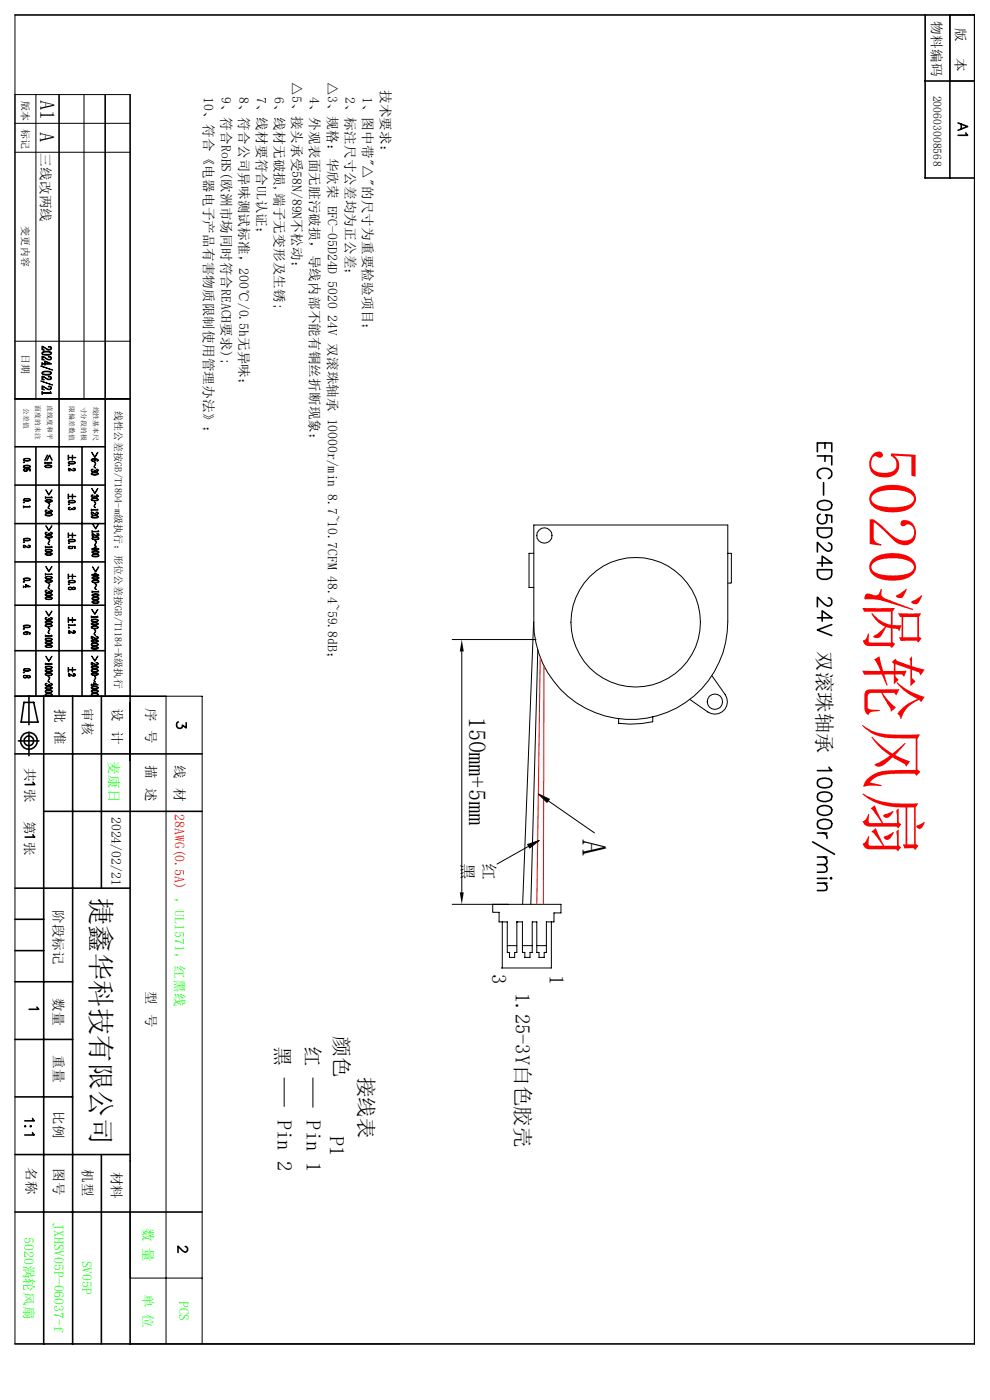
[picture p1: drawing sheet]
<svg xmlns="http://www.w3.org/2000/svg" width="210mm" height="297mm" viewBox="0 0 210 297" stroke-linecap="round" stroke-linejoin="round" font-family="sans-serif">
<g fill="none" stroke="#000" stroke-width=".34">
<path d="M3.2 3.2h203.6v281.9h-203.6M196.3 3.2v34.6h10.5M196.3 17.2h10.5M201.5 3.2v34.6M12.5 20.1v127.6M22.3 20.1v127.6M27.6 20.1v265.1M203.2 26.1l2.1 .7-2.1 .8M203.9 26.4v.9M204.9 28.2l.4 .5h-2.1M3.2 94.8h19.1M7.6 94.8v52.9"/>
<path d="M17.4 94.8v52.9M27.6 84.6h-24.4M173.4 95.8v-1.8h3v1.8M173.4 96.7h3v1.9M175 94v1.1M175 96.7v1.2M3.2 102.9h19.1M3.2 119.2h19.1M3.2 111.1h19.1M173.4 112h3v1a1.62 1.62 0 0 1-1.5 1.1 1.62 1.62 0 0 1-1.5-1.1zM173.4 119.4h3l-2-1.4v2.1M173.5 106.6a2.29 2.29 0 0 1 2.8 0 1 1 0 0 1-.4 1.5 2.68 2.68 0 0 1-2.4-.3l-.1-.4z"/>
<path d="M174 109.1a1.07 1.07 0 0 0-.6 1.3 1.07 1.07 0 0 0 1.3 .7 1.07 1.07 0 0 0 .7-1.3l-.3-.6 1.3 .2v1.4M174.1 101.5a1.11 1.11 0 0 1-.7-1.2 1.11 1.11 0 0 1 1.1-.9 1.35 1.35 0 0 1 1.5 .2 1.35 1.35 0 0 1 .3 1.5l-.6 .4M174.7 102.4v2.6M175.7 115.2l.6 .3 .1 .9a.74 .74 0 0 1-1.1 .4l-1.9-1.7v2M3.2 128.4h19.1M3.2 138h19.1M173.4 120.9h3v1a1.64 1.64 0 0 1-2.6 .7l-.3-.3-.1-.4zM173.4 131.1h3l-2-1.5v2.2M175.7 126.8a.71 .71 0 0 1 .7 .6v.6a.74 .74 0 0 1-1.1 .4l-1.9-1.7v2M176.4 132.5l-3 1.1 3 1.2M3.2 159.9h39.7M3.9 157.2h4.4"/>
<path d="M5.1 149h2.1l.8 4.2h-3.5zM6.1 147.7v6.1M6.1 155.4v4.9M9.3 147.7v137.4M15.4 147.7v137.4M21.5 147.7v40.7M27.6 147.7h-24.4M37.8 153.2a.69 .69 0 0 0-.2 1.1 .69 .69 0 0 0 1.1-.2v-.3l.8 .6v-1.1M7 165.9l.4 .6h-2.1M7 177.1l.4 .5h-2.1M9.3 172.1h33.6M172.4 178.6l4.6 2.6"/>
<path d="M173.4 176.7h2M173.5 165.5a2.47 2.47 0 0 1 2.8 0 1.03 1.03 0 0 1-.4 1.5 2.68 2.68 0 0 1-2.4-.3l-.1-.4zM173.5 168.4a2.47 2.47 0 0 1 2.8 0 1 1 0 0 1-.4 1.5 2.49 2.49 0 0 1-2.4-.3l-.1-.4zM173.5 171.4a2.29 2.29 0 0 1 2.8 0 1 1 0 0 1-.4 1.4 2.36 2.36 0 0 1-2.4-.3l-.1-.4zM173.5 174.2a2.47 2.47 0 0 1 2.8 0 1.03 1.03 0 0 1-.4 1.5 2.68 2.68 0 0 1-2.4-.3l-.1-.4zM174.5 176.7a.93 .93 0 0 1 .9 1.2M175.9 162.8l.5 .7h-3M3.2 188.4h24.4M3.2 195h6.1M173.4 181.8h2M173.4 186.4h2M173.4 187.4h2"/>
<path d="M174.8 181.8l.6 .7-.1 .8-.5 .1h-1.4M174.8 183.4l.6 .8-.1 .7-.5 .1h-1.4M174.8 187.4l.6 .7-.1 .7-1.9 .1M176.1 186.4l.2-.2 .1 .2-.1 .1zM3.2 208.3h12.2M3.2 201.7h6.1M7.8 213.7l.4 .4h-2M3.2 220.5h12.2M3.2 232.7h12.2M5.2 238.9h.2l-.1 .2zM6.4 238.9h.2l-.1 .2zM6.9 237.3l.4 .5h-2.1"/>
<path d="M3.2 244.9h24.4M3.2 257.1h39.7M6.9 240.3l.4 .5h-2.1M21.5 244.9v40.2M39.3 264.5h.3l.2 .3v.4l-.2 .3a.56 .56 0 0 1-.9-.2l-.9-.9v1.3"/>
<circle cx="6.1" cy="157.2" r="1.78"/>
<circle cx="6.1" cy="157.2" r="1.02"/>
</g>
<g fill="none" stroke="#000" stroke-width=".21">
<path d="M3.2 3.2v281.9M201.5 3.2h5.3v14h-5.3zM3.2 20.1h24.4M3.2 32.3h24.4M3.2 26.2h24.4M7.6 20.1v64.5M17.8 20.1v64.5M3.2 72.4h24.4M113.2 111.4h41.2v20.5a20.6 20.6 0 0 1-20.5 20.7 20.6 20.6 0 0 1-20.7-20.6zM113.2 117.4h-1v7.2h1M154.4 117.4h.8v6.3h-.8M98 138.2v51.1"/>
<path d="M113.2 132l-2.3 59.9M113.7 135.7h-17.8M114.1 137.8l-1.5 54.1M27.6 147.7h15.3v137.4M35.2 147.7v137.4M138.5 152.1v1l-2.4 .4-2.5 .1-2.4-.1v-1.1M151 143.4l2.8 4a2.64 2.64 0 0 1-.3 3.3 2.64 2.64 0 0 1-3.3 .3l-3.8-2.6M112.1 179.5l-6.6 3.8M116.3 169.9l9.8 6.8M104.5 191.9v1.6h1.4v2.1h1.7v6.5h.5v1h1.1v-1h.4v-6.5h1.2v6.5h.5v1h1.1v-1h.5v-6.5h1v6.5h.4v1h1.1v-1h.5v-6.5h1.6v-1.9h1.5v-1.8h-23.1M106.6 195.6v9.8M117 195.6v9.8h-10.7"/>
<path d="M107.6 200.6h2M110.8 200.6h2.1M113.9 200.6h2M60.3 228.7v6M66.4 228.7v6.2M27.6 257.1v14h15.3M27.7 285.1h57.1"/>
<circle cx="115.5" cy="113.6" r="1.61"/>
<circle cx="134.8" cy="132" r="13.7"/>
<circle cx="151.7" cy="148.9" r="1.63"/>
</g>
<g fill="#000" stroke="#000" stroke-width=".21">
<path d="M8.9 73.4h.2a1.71 1.71 0 0 0 1.7 .6 .35 .35 0 0 0-.1-.3 .35 .35 0 0 0-.5 0 .39 .39 0 0 1 .6-.1 .39 .39 0 0 1 .1 .5 .39 .39 0 0 1-.5 .2l-1.3-.7v.5l.3 .2-.5-.1zM9 74.9a.88 .88 0 0 0 1.1 .3l.7-.2a1.6 1.6 0 0 0-1.8-.1zM9 74.7a1.96 1.96 0 0 1 1.9 .1 .9 .9 0 0 1-1.2 .6l-.7-.2-.1-.2zM8.9 75.6l1.3 .6a.37 .37 0 0 0 .4 0 .37 .37 0 0 0 .2-.4l-.6-.1a.42 .42 0 0 1 .6 0 .42 .42 0 0 1 0 .6 .42 .42 0 0 1-.6 0l-1.1-.7v.6l.3 .2-.5-.1zM8.9 76.9l.1 .2h.5l.1-.5 1.3 .7h-1.3v.2l-.1-.2h-.4l-.2 .2zM9.6 76.7v.4h1zM8.7 77.6l2.5 .9zM9 79.1a1.52 1.52 0 0 0 1.8 .1 1.72 1.72 0 0 0-1.8-.1zM9 78.9a2.1 2.1 0 0 1 1.9 .1 .88 .88 0 0 1-1.2 .6l-.8-.4zM8.9 79.8l1.3 .6a.35 .35 0 0 0 .4 .1 .35 .35 0 0 0 .2-.5h-.6a.39 .39 0 0 1 .6-.1 .39 .39 0 0 1 .1 .5 .39 .39 0 0 1-.5 .2l-1.3-.7v.5l.3 .2h-.5zM8.7 80.8l2.5 .9zM8.9 81.9h.2a1.71 1.71 0 0 0 1.7 .6 .35 .35 0 0 0-.1-.4 .35 .35 0 0 0-.5 0 .39 .39 0 0 1 .6-.1 .39 .39 0 0 1 .1 .5 .39 .39 0 0 1-.5 .2l-.3-.1-1-.6v.5l.3 .2-.5-.1zM8.9 83.1l.2 .2h1.5l.2-.2 .1 .3h-1.8l-.2 .3z"/>
<path d="M5.1 97.4l-.1 .2 .3 .1a.89 .89 0 0 0 1.1-.2l-.6-.2zM5 97.5l.2-.2a.86 .86 0 0 1 1.2 .3 1.14 1.14 0 0 1-1.4-.1zM5 98l.2 .1-.2 .1zM5 98.9v.1a.97 .97 0 0 0 1.2 .1l.2-.2-.3-.1zM5 98.8h.2a.84 .84 0 0 1 1.2 .3l-.3 .1a.86 .86 0 0 1-1.1-.3zM5 99.6l.4-.2-.4 .2a.39 .39 0 0 0 .4 .3 .39 .39 0 0 0 .4-.3l-.2-.1h.8v.4h-.1v-.4h-.5a.22 .22 0 0 1 .1 .3 .22 .22 0 0 1-.2 .1 .43 .43 0 0 1-.5 .1 .43 .43 0 0 1-.2-.4z"/>
<path d="M10 96.5l-.5 1.2zM10.5 96.5l.6 1.1-.6-1-.6 1.1zM9.5 98l.2 .2h1.1l.1-.2 .1 .3h-1.4l-.1 .1zM9.7 98.8l-.1 .2 .5 .1 .8-.2a1.32 1.32 0 0 0-1.2-.1zM9.6 98.8l.2-.1a.86 .86 0 0 1 1.2 .3 1.13 1.13 0 0 1-1.5-.1z"/>
<path d="M14.4 96.6h.2v1h-.2zM14.7 97h.6l.1-.4v.4l.7 .1h-.7l-.1 .5v-.5zM14.6 98v.1a.66 .66 0 0 0 .8 .2l.5-.1a.66 .66 0 0 0-.8-.2zM14.5 98.1l.3-.2a.89 .89 0 0 1 1.2 .3 1.03 1.03 0 0 1-1.5-.1zM14.5 98.7l.2-.1v.2zM14.5 99.4h.1a.99 .99 0 0 0 1.3 .2l-.1-.2-.3 .1a.3 .3 0 0 1 .4 0 .3 .3 0 0 1 0 .4 .3 .3 0 0 1-.4 0l-.8-.5-.1 .4 .3 .1h-.4z"/>
<path d="M19.4 96l.7 .9 .7-.9-.6 1.1zM19.4 97.6l.2 .2a.38 .38 0 0 0 .4 .1 .38 .38 0 0 0 .2-.4l-.4-.1zM19.4 97.4l.2-.1a.94 .94 0 0 1 1.2 .4l-.2 .1 .2-.2-.7-.2a.26 .26 0 0 1 .2 .4 .26 .26 0 0 1-.4 .1l-.5-.2zM20 98.1l.3 .2a.62 .62 0 0 0 0 1l-.4-.2 .3-.6zM19.5 99.5l.3 .1-.4 .1a.38 .38 0 0 0 .4 .2 .38 .38 0 0 0 .4-.2l.1 .2h.4v-.3h-.3a.25 .25 0 0 1 .4 .2 .25 .25 0 0 1-.4 .2l-.2-.2a.38 .38 0 0 1-.6 .3 .38 .38 0 0 1-.1-.6zM19.4 100.5a1.1 1.1 0 0 0 1.4 0l-.6-.2zM19.4 100.3h.2a.84 .84 0 0 1 1.2 .3l-.3 .2a.86 .86 0 0 1-1.2-.3z"/>
<path d="M5 106a.97 .97 0 0 0 1.2 .2l.2-.2-.3-.1zM5 105.9l.2-.1a.84 .84 0 0 1 1.2 .3l-.3 .2a.86 .86 0 0 1-1.1-.3zM5 106.5l.2 .1-.2 .1zM5 107.3l.1 .2h1.1l.1-.2 .1 .3h-1.4v.1z"/>
<path d="M5.1 114.3l-.1 .2a.97 .97 0 0 0 1.2 .1l.2-.2-.3-.1zM5 114.4l.2-.2a.86 .86 0 0 1 1.2 .3 1.14 1.14 0 0 1-1.4 0zM5 115a.12 .12 0 0 1 .2 0 .12 .12 0 0 1-.2 0zM5 115.7h.1a1.05 1.05 0 0 0 1.3 .2l-.2-.2-.2 .1a.28 .28 0 0 1 .3-.1 .28 .28 0 0 1 .1 .4 .28 .28 0 0 1-.3 .1l-1-.5v.4l.2 .1h-.3z"/>
<path d="M9.7 111.5l.7 1 .6-1-.6 1.1zM9.7 112.9h.3l-.3 .1a.34 .34 0 0 0 .3 .4 .34 .34 0 0 0 .4-.3l.3 .2a.2 .2 0 0 0 .3 0 .2 .2 0 0 0 0-.3 .2 .2 0 0 0-.3 0 .25 .25 0 0 1 .4 .1 .25 .25 0 0 1-.3 .3l-.4-.2a.39 .39 0 0 1-.5 .3 .39 .39 0 0 1-.2-.6zM9.7 113.8v.1a1.1 1.1 0 0 0 1.3-.1l-.5-.1zM9.6 113.8a1.03 1.03 0 0 1 1.5 .2l-.3 .1a.96 .96 0 0 1-1.2-.3zM10.2 114.3l.4 .3-.2 .5a.27 .27 0 0 0-.1 .3 .27 .27 0 0 0 .2 .2l-.3-.2 .1-.4a.36 .36 0 0 0 .2-.4 .36 .36 0 0 0-.3-.3zM9.6 115.9l.1 .1h1.2l.1-.1 .1 .2h-1.4l-.1 .2zM9.7 116.8a.66 .66 0 0 0 .8 .2l.5-.2a.66 .66 0 0 0-.8-.2zM9.7 116.6h.1a.91 .91 0 0 1 1.3 .3l-.3 .2a.96 .96 0 0 1-1.2-.3zM9.7 117.5a1.1 1.1 0 0 0 1.3 0l-.5-.2zM9.7 117.3h.1a.91 .91 0 0 1 1.3 .3l-.3 .2a.96 .96 0 0 1-1.2-.3z"/>
<path d="M9.7 103.9l.7 1 .6-1-.6 1.1zM9.6 105.4l.1 .1h1.2l.1-.1 .1 .2h-1.4l-.1 .1zM9.7 106.2v.1a1.19 1.19 0 0 0 1.3 0l-.5-.2zM9.6 106.2l.3-.2a.96 .96 0 0 1 1.2 .3l-.3 .2a.96 .96 0 0 1-1.2-.3zM10.2 106.8l.4 .3a.63 .63 0 0 0-.1 .9l-.3-.3 .1-.3a.34 .34 0 0 0 .2-.4 .34 .34 0 0 0-.3-.2zM9.7 108.2h.3l-.3 .1a.36 .36 0 0 0 .3 .4 .36 .36 0 0 0 .4-.3l.1 .2 .5-.1v-.2h-.3a.25 .25 0 0 1 .4 .1 .25 .25 0 0 1-.3 .3l-.4-.2a.39 .39 0 0 1-.5 .3 .39 .39 0 0 1-.2-.6zM9.7 109.1a1.03 1.03 0 0 0 1.3 0l-.5-.1zM9.7 109h.1a.91 .91 0 0 1 1.3 .3l-.3 .1a.96 .96 0 0 1-1.2-.3z"/>
<path d="M14.4 104.8h.2v1h-.2zM14.7 105.3h.6l.1-.5v.5l.7 .1h-.7l-.1 .4v-.4zM14.6 106.4a.66 .66 0 0 0 .8 .2l.5-.1a.66 .66 0 0 0-.8-.2zM14.6 106.3l.1-.1a.86 .86 0 0 1 1.3 .3l-.3 .2a.96 .96 0 0 1-1.2-.3zM14.5 107a.12 .12 0 0 1 .2 0 .12 .12 0 0 1-.2 0zM14.5 107.8l.4-.1h-.3a.34 .34 0 0 0 .3 .5 .34 .34 0 0 0 .4-.3l.3 .1a.2 .2 0 0 0 .3 0 .2 .2 0 0 0 0-.3 .2 .2 0 0 0-.3 0 .28 .28 0 0 1 .4 .2 .28 .28 0 0 1-.4 .2l-.3-.2-.5 .3z"/>
<path d="M14.4 113.1h.2v1h-.2zM14.7 113.5h.6l.1-.4v.4l.7 .1h-.7l-.1 .5v-.5zM14.6 114.6a.66 .66 0 0 0 .8 .3l.5-.2a.66 .66 0 0 0-.8-.2zM14.6 114.5l.2-.1a.85 .85 0 0 1 1.2 .4l-.3 .1a.96 .96 0 0 1-1.2-.3zM14.5 115.2a.12 .12 0 0 1 .2 0 .12 .12 0 0 1-.2 0zM14.5 116.1l.4-.2-.3 .3 .5 .1 .3-.1-.2-.3h.8v.5h-.2v-.4h-.5l.2 .2a.55 .55 0 0 1-1-.1z"/>
<path d="M19.4 103.6l.7 1 .7-1-.6 1.1zM19.4 105.1l.4-.1-.3 .1a.32 .32 0 0 0 .3 .4 .32 .32 0 0 0 .3-.3 .3 .3 0 0 0 .4 .2 .3 .3 0 0 0 .2-.3h-.3a.25 .25 0 0 1 .4 0 .25 .25 0 0 1 0 .4 .25 .25 0 0 1-.4 0l-.2-.2-.3 .2a.36 .36 0 0 1-.4 0 .36 .36 0 0 1-.1-.4zM19.5 105.9l-.1 .1 .2 .1 1.2-.1a1.04 1.04 0 0 0-1.3-.1zM19.4 105.8l.2-.1a.86 .86 0 0 1 1.2 .3l-.3 .2a.86 .86 0 0 1-1.2-.3zM20 106.5h.1a.36 .36 0 0 1 .2 .3 .36 .36 0 0 1-.2 .4 .3 .3 0 0 0-.1 .3 .3 .3 0 0 0 .3 .2l-.4-.3 .3-.6zM19.3 108l.1 .1h1.3v-.1l.1 .2h-1.3l-.2 .2zM19.3 108.6h.2a1.05 1.05 0 0 0 1.3 .3l-.2-.2-.2 .1a.28 .28 0 0 1 .3-.1 .28 .28 0 0 1 .1 .4 .28 .28 0 0 1-.4 .1l-.9-.5v.4l.2 .1-.4-.1zM19.4 109.6l.5 .2 .9-.1a1.14 1.14 0 0 0-1.4-.1zM19.3 109.6l.3-.2a.86 .86 0 0 1 1.2 .3l-.5 .2a.64 .64 0 0 1-1-.3z"/>
<path d="M19.6 111.1l.7 1 .7-1-.7 1.1zM19.5 112.6l.2 .1h1.1l.1-.1 .1 .2h-1.4l-.1 .2zM19.5 113.2h.1a1.24 1.24 0 0 0 1.4 .3l-.1-.2h-.4a.27 .27 0 0 1 .5 .1 .27 .27 0 0 1-.3 .3l-1.1-.5v.4l.3 .1h-.4zM19.6 114.2l.3 .2a.84 .84 0 0 0 1-.2l-.2-.2zM19.6 114h.1a.86 .86 0 0 1 1.3 .3l-.3 .2a.86 .86 0 0 1-1.2-.3zM20.1 114.7l.4 .2-.2 .5a.27 .27 0 0 0-.1 .3 .27 .27 0 0 0 .2 .2l-.3-.2 .3-.6a.3 .3 0 0 0 0-.3 .3 .3 0 0 0-.3-.1zM19.5 116.3l.5 .2v-.4l1 .4h-1v.2v-.2h-.4l-.1 .2zM20 116.1v.4h.8zM19.6 117.1l.3 .2a.84 .84 0 0 0 1-.2l-.5-.2zM19.6 117l.2-.1a.86 .86 0 0 1 1.2 .3 1.14 1.14 0 0 1-1.5-.1zM19.6 117.8l.3 .2a.84 .84 0 0 0 1-.2l-.2-.1zM19.6 117.7l.1-.1a.86 .86 0 0 1 1.3 .3l-.3 .2a.86 .86 0 0 1-1.2-.3z"/>
<path d="M5 122.9l.3 .2a.84 .84 0 0 0 1-.2l-.2-.2zM5 122.7h.1a.86 .86 0 0 1 1.3 .3 1.06 1.06 0 0 1-1.4-.1zM5 123.4l.2 .1h-.2zM5 124.3l.4 .1 .1-.4 .9 .5h-.9v.2l-.1-.2h-.3l-.1 .2zM5.5 124.1v.3h.7z"/>
<path d="M5.1 132.8l-.1 .1 .3 .2a.84 .84 0 0 0 1-.3l-.2-.1zM5 132.7l.2-.1a.86 .86 0 0 1 1.2 .3 1.02 1.02 0 0 1-1.4-.1zM5 133.3l.2 .1-.2 .1zM5.1 134.2v.3l.7-.1-.2-.2zM5 134.2l.1-.1a.9 .9 0 0 1 1.3 .4l-.3 .1 .3-.3-.7-.1h.1a.33 .33 0 0 1-.1 .4 .33 .33 0 0 1-.4 0l-.3-.1z"/>
<path d="M9.7 120.2l.7 1 .6-1-.6 1.1zM9.6 121.6l.2 .2h1l.2-.2 .1 .3h-1.4l-.1 .1zM9.7 122.4v.1a1.19 1.19 0 0 0 1.3 0l-.5-.2zM9.6 122.5l.3-.2a.96 .96 0 0 1 1.2 .3 1.03 1.03 0 0 1-1.5-.1zM9.7 123.1v.1a.66 .66 0 0 0 .8 .2l.5-.1a1.32 1.32 0 0 0-1.3-.2zM9.6 123.2l.3-.2a.96 .96 0 0 1 1.2 .3 1.03 1.03 0 0 1-1.5-.1zM10.2 123.7l.4 .3-.2 .5a.3 .3 0 0 0-.1 .3 .3 .3 0 0 0 .2 .2l-.3-.2 .1-.4a.34 .34 0 0 0 .2-.4 .34 .34 0 0 0-.3-.3zM9.7 125.2h.3l-.3 .1a.34 .34 0 0 0 .3 .4 .34 .34 0 0 0 .4-.3l.3 .2a.2 .2 0 0 0 .3 0 .2 .2 0 0 0-.1-.3 .2 .2 0 0 0-.2 0v-.1a.28 .28 0 0 1 .4 .3 .28 .28 0 0 1-.4 .2l-.3-.2a.39 .39 0 0 1-.5 .3 .39 .39 0 0 1-.2-.6zM9.7 126.2a1.19 1.19 0 0 0 1.3 0l-.5-.2zM9.6 126.1l.3-.2a.96 .96 0 0 1 1.2 .3 1.03 1.03 0 0 1-1.5-.1zM9.7 126.9a.66 .66 0 0 0 .8 .2l.5-.1a.66 .66 0 0 0-.8-.3zM9.6 126.8l.3-.1a.96 .96 0 0 1 1.2 .3 1.03 1.03 0 0 1-1.5-.2z"/>
<path d="M9.7 129.7l.7 .9 .6-.9-.6 1zM9.7 131.1l.3-.1-.3 .1a.4 .4 0 0 0 .3 .3 .4 .4 0 0 0 .4-.2l.3 .2a.21 .21 0 0 0 .3 0 .21 .21 0 0 0 0-.3 .21 .21 0 0 0-.3 0 .25 .25 0 0 1 .3 0 .25 .25 0 0 1 .1 .3 .25 .25 0 0 1-.3 .1l-.4-.2-.4 .2a.3 .3 0 0 1-.4-.1 .3 .3 0 0 1 .1-.3zM9.7 132a.66 .66 0 0 0 .8 .2l.5-.2a.66 .66 0 0 0-.8-.2zM9.7 131.8h.1a.91 .91 0 0 1 1.3 .3l-.3 .1a.96 .96 0 0 1-1.2-.2zM9.7 132.7a1.1 1.1 0 0 0 1.3 0l-.5-.2zM9.7 132.5h.1a.91 .91 0 0 1 1.3 .3l-.3 .2a.96 .96 0 0 1-1.2-.3zM10.2 133.2l.4 .2-.2 .5a.27 .27 0 0 0-.1 .3 .27 .27 0 0 0 .2 .2l-.3-.2 .1-.3a.36 .36 0 0 0 .2-.4 .36 .36 0 0 0-.3-.3zM9.6 134.7l.1 .2h1.2l.1-.2 .1 .3h-1.4l-.1 .1zM9.7 135.6a.66 .66 0 0 0 .8 .2l.5-.1a.66 .66 0 0 0-.8-.2zM9.6 135.6a1.03 1.03 0 0 1 1.5 .1l-.3 .2a.96 .96 0 0 1-1.2-.3zM9.7 136.3v.1a1.1 1.1 0 0 0 1.3-.1l-.5-.1zM9.7 136.2l.1-.1a.91 .91 0 0 1 1.3 .3l-.3 .2a.96 .96 0 0 1-1.2-.3zM9.7 137v.1a1.19 1.19 0 0 0 1.3 0l-.5-.2zM9.6 137l.3-.1a.96 .96 0 0 1 1.2 .3l-.3 .1a.96 .96 0 0 1-1.2-.3z"/>
<path d="M9.7 139.2l.7 1 .6-1-.6 1.1zM9.6 140.7l.1 .1h1.2l.1-.1 .1 .2h-1.4l-.1 .2zM9.7 141.5v.1a1.19 1.19 0 0 0 1.3 0l-.5-.2zM9.6 141.5l.3-.1a.96 .96 0 0 1 1.2 .2l-.3 .2a.96 .96 0 0 1-1.2-.3zM9.7 142.2v.1a.66 .66 0 0 0 .8 .2l.5-.2a1.32 1.32 0 0 0-1.3-.1zM9.6 142.2l.3-.1a.96 .96 0 0 1 1.2 .3 1.03 1.03 0 0 1-1.5-.2zM9.7 142.9v.1a.66 .66 0 0 0 .8 .2l.5-.1a.66 .66 0 0 0-.8-.2zM9.6 143l.3-.2a.96 .96 0 0 1 1.2 .3 1.03 1.03 0 0 1-1.5-.1zM10.2 143.5l.4 .3-.2 .5a.27 .27 0 0 0-.1 .3 .27 .27 0 0 0 .2 .1l-.3-.2 .2-.5a.27 .27 0 0 0 .1-.3 .27 .27 0 0 0-.3-.2zM9.7 145h.3l-.3 .1a.34 .34 0 0 0 .3 .4 .34 .34 0 0 0 .4-.3l.3 .2a.2 .2 0 0 0 .3-.1 .2 .2 0 0 0-.1-.3 .2 .2 0 0 0-.2 .1 .24 .24 0 0 1 .4 0 .25 .25 0 0 1-.3 .4l-.4-.2-.4 .2a.31 .31 0 0 1-.3-.1 .31 .31 0 0 1 0-.4zM9.7 145.8v.1a.66 .66 0 0 0 .8 .2l.5-.1a1.32 1.32 0 0 0-1.3-.2zM9.6 145.9l.3-.2a.96 .96 0 0 1 1.2 .3 1.03 1.03 0 0 1-1.5-.1zM9.7 146.6a.66 .66 0 0 0 .8 .3l.5-.2a.66 .66 0 0 0-.8-.2zM9.6 146.6a1.08 1.08 0 0 1 1.5 .1 1.08 1.08 0 0 1-1.5-.1zM9.7 147.4a.66 .66 0 0 0 .8 .2l.5-.2a.66 .66 0 0 0-.8-.2zM9.7 147.2h.1a.91 .91 0 0 1 1.3 .3l-.3 .2a.96 .96 0 0 1-1.2-.3z"/>
<path d="M14.4 121.8h.2v1h-.2zM14.7 122.3h.6l.1-.5v.5h.7h-.7l-.1 .5v-.5zM14.6 123.3v.1a1.19 1.19 0 0 0 1.3 0l-.5-.2zM14.5 123.3l.3-.2a.89 .89 0 0 1 1.2 .3l-.3 .3a1.04 1.04 0 0 1-1.2-.3zM14.5 123.9h.2v.1zM14.6 124.7a.29 .29 0 0 0 .3 .4 .29 .29 0 0 0 .3-.4zM14.5 124.8l.3-.3 .5 .2a.37 .37 0 0 1 .5-.2 .37 .37 0 0 1 0 .6 .37 .37 0 0 1-.5-.2l-.2 .2a.38 .38 0 0 1-.4 0 .38 .38 0 0 1-.2-.3zM15.5 124.8h-.1a.24 .24 0 0 0 .2 .3 .24 .24 0 0 0 .3-.2 .24 .24 0 0 0-.3-.3z"/>
<path d="M14.4 131h.2v1h-.2zM14.7 131.5h.6l.1-.5v.5l.7 .1h-.7l-.1 .4v-.4zM14.5 132.4l.1 .2h1.2l.1-.2 .1 .3h-1.3l-.2 .1zM14.5 133.2a.12 .12 0 0 1 .2 0 .12 .12 0 0 1-.2 0zM14.5 133.8h.1a.99 .99 0 0 0 1.3 .3l-.1-.2h-.3a.3 .3 0 0 1 .4 0 .3 .3 0 0 1 0 .5 .3 .3 0 0 1-.4-.1l-.8-.4-.1 .3 .3 .2-.4-.1z"/>
<path d="M19.4 129.3l.7 .9 .7-.9-.6 1zM19.3 130.7l.1 .2h1.3v-.2l.1 .2h-1.3l-.2 .2zM19.4 131.6a1.03 1.03 0 0 0 1.4 0l-.6-.2zM19.4 131.4h.2a.84 .84 0 0 1 1.2 .3l-.3 .2a.86 .86 0 0 1-1.2-.3zM19.5 132.2l-.1 .2 .2 .1 1.2-.1a1.04 1.04 0 0 0-1.3-.2zM19.4 132.2l.2-.1a.86 .86 0 0 1 1.2 .3l-.3 .2a.86 .86 0 0 1-1.2-.3zM19.5 133l-.1 .1 .3 .1a.89 .89 0 0 0 1.1-.1l-.6-.2zM19.4 132.9l.2-.1a.86 .86 0 0 1 1.2 .3 1.14 1.14 0 0 1-1.5 0zM20 133.6l.3 .2-.1 .4a.31 .31 0 0 0-.2 .4 .31 .31 0 0 0 .3 .2l-.4-.3 .3-.6zM19.3 135h.2a1.05 1.05 0 0 0 1.3 .3l-.2-.2h-.2a.28 .28 0 0 1 .3 0 .28 .28 0 0 1 .1 .4 .28 .28 0 0 1-.4 .1l-.9-.6v.4l.2 .2-.4-.1zM19.5 135.9l-.1 .2h.2h1.2a1.04 1.04 0 0 0-1.3-.2zM19.4 135.8h.2a.86 .86 0 0 1 1.2 .3l-.3 .1a.86 .86 0 0 1-1.2-.3zM19.5 136.6l-.1 .1a.97 .97 0 0 0 1.2 .2l.2-.2-.6-.2zM19.4 136.6l.2-.1a.86 .86 0 0 1 1.2 .3 1.14 1.14 0 0 1-1.5-.1zM19.5 137.3l-.1 .2a.97 .97 0 0 0 1.2 .1l.2-.2-.3-.1zM19.4 137.3l.2-.1a.86 .86 0 0 1 1.2 .3 1.04 1.04 0 0 1-1.5-.1z"/>
<path d="M19.4 139.2l.7 1 .7-1-.6 1.1zM19.3 140.5h.2a1.05 1.05 0 0 0 1.3 .3l-.2-.2-.2 .1a.28 .28 0 0 1 .3-.1 .28 .28 0 0 1 .1 .4 .28 .28 0 0 1-.4 .1l-.9-.5v.4l.2 .1h-.4zM19.5 141.4l-.1 .2 .2 .1 1.2-.1a1.04 1.04 0 0 0-1.3-.2zM19.3 141.5l.3-.2a.86 .86 0 0 1 1.2 .3l-.3 .2a.86 .86 0 0 1-1.2-.3zM19.4 142.2v.1a.97 .97 0 0 0 1.2 .1l.2-.2-.6-.1zM19.4 142.1l.2-.1a.86 .86 0 0 1 1.2 .3 1.14 1.14 0 0 1-1.5 0zM19.5 142.9l-.1 .1a.97 .97 0 0 0 1.2 .1l.2-.1-.3-.2zM19.4 142.8l.2-.1a.86 .86 0 0 1 1.2 .3 1.04 1.04 0 0 1-1.5 0zM20 143.5l.2 .1a.63 .63 0 0 1-.2 .8l.3 .3-.4-.2 .3-.7zM19.3 145.1l.5 .1 .1-.3 .9 .4h-.9v.2l-.1-.2h-.3l-.2 .2zM19.9 144.9v.3h.7zM19.5 145.8l-.1 .1a.97 .97 0 0 0 1.2 .1l.2-.1-.6-.2zM19.4 145.8l.2-.1a.86 .86 0 0 1 1.2 .3 1.14 1.14 0 0 1-1.5-.1zM19.5 146.5l-.1 .1a.97 .97 0 0 0 1.2 .2l.2-.2-.3-.1zM19.4 146.5l.2-.1a.86 .86 0 0 1 1.2 .3 1.04 1.04 0 0 1-1.5-.1zM19.4 147.3v.1a1.1 1.1 0 0 0 1.4-.1l-.3-.1zM19.4 147.2h.2a.84 .84 0 0 1 1.2 .2l-.3 .2a.86 .86 0 0 1-1.2-.3z"/>
<path d="M19.6 120.3l.7 .9 .7-.9-.7 1.1zM19.5 121.8l.1 .2h.4v-.4l1 .4h-1v.2v-.2h-.4l-.1 .2zM20 121.6v.4h.8zM19.6 122.6l.3 .2a.97 .97 0 0 0 1-.2l-.5-.2zM19.6 122.5l.2-.1a.88 .88 0 0 1 1.2 .2 1.02 1.02 0 0 1-1.5 0zM19.6 123.3l.5 .2 .8-.1a1.21 1.21 0 0 0-1.3-.1zM19.6 123.2l.2-.1a.86 .86 0 0 1 1.2 .3 1.14 1.14 0 0 1-1.5 0zM20.1 123.8l.4 .3-.2 .4a.3 .3 0 0 0-.1 .4 .3 .3 0 0 0 .2 .2l-.3-.2 .3-.6a.3 .3 0 0 0 0-.3 .3 .3 0 0 0-.3-.2zM19.5 125.3l.1 .2h1.2l.1-.2 .1 .3h-1.4l-.1 .1zM19.6 126.2l.5 .2 .8-.1a1.11 1.11 0 0 0-1.3-.1zM19.5 126.2l.6-.2a.64 .64 0 0 1 .9 .3l-.3 .2a.86 .86 0 0 1-1.2-.3zM19.6 127l.5 .2 .8-.2a1.21 1.21 0 0 0-1.3 0zM19.6 126.8l.2-.1a.86 .86 0 0 1 1.2 .3 1.14 1.14 0 0 1-1.5 0zM19.6 127.7l.3 .2a.84 .84 0 0 0 1-.2l-.5-.2zM19.6 127.6l.2-.1a.86 .86 0 0 1 1.2 .3 1.14 1.14 0 0 1-1.5-.1z"/>
<path d="M5 142.1l.3 .2a.84 .84 0 0 0 1-.2l-.2-.2zM5 141.9h.1a.86 .86 0 0 1 1.3 .3 1.06 1.06 0 0 1-1.4-.1zM5 142.6l.2 .1h-.2zM5 143.4v.2a.28 .28 0 0 0 .2 .2 .28 .28 0 0 0 .3-.1l.2-.2-.2-.1zM5 143.3h.4l.3 .2a.37 .37 0 0 1 .6-.2 .37 .37 0 0 1 0 .6 .37 .37 0 0 1-.6-.2l-.4 .1a.3 .3 0 0 1-.3-.1 .3 .3 0 0 1 0-.4zM5.9 143.5l-.1 .1a.25 .25 0 0 0 .3 .2 .25 .25 0 0 0 .2-.4z"/>
<path d="M14.4 141.6h.2v1h-.2zM14.7 142.1h.6l.1-.5v.5h.7h-.7l-.1 .5v-.5zM14.5 142.9h.1a.99 .99 0 0 0 1.3 .3l-.1-.2h-.3a.3 .3 0 0 1 .4 0 .3 .3 0 0 1 0 .5 .3 .3 0 0 1-.4-.1l-.8-.4-.1 .3 .3 .2-.4-.1z"/>
</g>
<path d="M114.6 139.5l-.7 52.4M115.4 141.3l-.1 50.5" fill="none" stroke="#f00" stroke-width=".21"/>
<path d="M98 135.7l.4 2.5h-.9zM97.5 189.3h.9l-.4 2.6z" fill="#000"/>
<path d="M111.9 179.2l2.5-.9-2 1.6zM114.2 168.4l2.3 1.1-.5 .7z" fill="#000" stroke="#000" stroke-width=".21"/>
<text font-size="14.5" fill="#f00" x="184.3" y="95" transform="rotate(90 184.3 95)">5020涡轮风扇</text>
<text font-size="7.2" x="123.5" y="178.1" transform="rotate(90 123.5 178.1)">A</text>
<text font-size="5.8" x="19.3" y="190.5" transform="rotate(90 19.3 190.5)">捷鑫华科技有限公司</text>
<text font-size="5.1" x="99.5" y="152" transform="rotate(90 99.5 152)">150mm+5mm</text>
<g font-size="4.4">
<text x="8.5" y="21.2" transform="rotate(90 8.5 21.2)">A1</text>
<text x="8.4" y="28" transform="rotate(90 8.4 28)">A</text>
<text x="173.4" y="138.1" transform="rotate(90 173.4 138.1)">双滚珠轴承</text>
<text x="104.4" y="206.7" transform="rotate(90 104.4 206.7)">3</text>
<text x="116.5" y="206.8" transform="rotate(90 116.5 206.8)">1</text>
<text x="109.4" y="210.7" transform="rotate(90 109.4 210.7)">1.25-3Y白色胶壳</text>
<text x="58.5" y="221.8" transform="rotate(90 58.5 221.8)">黑</text>
<text x="64.8" y="222" transform="rotate(90 64.8 222)">红</text>
<text x="70.9" y="219.9" transform="rotate(90 70.9 219.9)">颜色</text>
<text x="76.2" y="228.5" transform="rotate(90 76.2 228.5)">接线表</text>
<text x="58.9" y="237.6" transform="rotate(90 58.9 237.6)">Pin 2</text>
<text x="65" y="237.7" transform="rotate(90 65 237.7)">Pin 1</text>
<text x="70" y="241" transform="rotate(90 70 241)">P1</text>
</g>
<g font-size="3.6">
<text x="98" y="183.1" transform="rotate(90 98 183.1)">黑</text>
<text x="102.5" y="183.1" transform="rotate(90 102.5 183.1)">红</text>
</g>
<g font-size="2.9">
<text x="197.6" y="4.5" transform="rotate(90 197.6 4.5)">物料编码</text>
<text x="202.8" y="5.8" transform="rotate(90 202.8 5.8)">版</text>
<text x="62" y="17.4" transform="rotate(90 62 17.4)">△5、接头承受58N/89N不松动；</text>
<text x="69.5" y="17.4" transform="rotate(90 69.5 17.4)">△3、规格：华欣荣 EFC-05D24D 5020 24V 双滚珠轴承 10000r/min 8.7~10.7CFM 48.4~59.8dB；</text>
<text x="202.8" y="12.4" transform="rotate(90 202.8 12.4)">本</text>
<text x="43.2" y="20.5" transform="rotate(90 43.2 20.5)">10、符合《电器电子产品有害物质限制使用管理办法》；</text>
<text x="47" y="20.5" transform="rotate(90 47 20.5)">9、符合RoHS(欧洲市场同时符合REACH要求);</text>
<text x="50.7" y="20.5" transform="rotate(90 50.7 20.5)">8、符合公司异味测试标准，200℃/0.5h无异味；</text>
<text x="54.5" y="20.5" transform="rotate(90 54.5 20.5)">7、线材要符合UL认证；</text>
<text x="58.2" y="20.5" transform="rotate(90 58.2 20.5)">6、线材无破损,端子无变形及生锈;</text>
<text x="65.7" y="20.5" transform="rotate(90 65.7 20.5)">4、外观表面无脏污破损，导线内部不能有铜丝折断现象；</text>
<text x="73.3" y="20.5" transform="rotate(90 73.3 20.5)">2、标注尺寸公差均为正公差；</text>
<text x="77" y="20.5" transform="rotate(90 77 20.5)">1、图中带&quot;△&quot;的尺寸为重要检验项目；</text>
<text x="80.8" y="19.1" transform="rotate(90 80.8 19.1)">技术要求：</text>
<text x="8.6" y="32.6" transform="rotate(90 8.6 32.6)">三线改两线</text>
<text x="11.7" y="150.4" transform="rotate(90 11.7 150.4)">批 准</text>
<text x="17.6" y="150.2" transform="rotate(90 17.6 150.2)">审核</text>
<text x="23.9" y="150.3" transform="rotate(90 23.9 150.3)">设 计</text>
<text x="31" y="150.2" transform="rotate(90 31 150.2)">序 号</text>
<text x="5.3" y="163" transform="rotate(90 5.3 163)">共 张</text>
<text x="31" y="162.4" transform="rotate(90 31 162.4)">描 述</text>
<text x="37.1" y="162.4" transform="rotate(90 37.1 162.4)">线 材</text>
<text x="23.6" y="173.3" transform="rotate(90 23.6 173.3)">2024/02/21</text>
<text x="5.3" y="174.2" transform="rotate(90 5.3 174.2)">第 张</text>
<text x="11.3" y="193" transform="rotate(90 11.3 193)">阶段标记</text>
<text x="11.3" y="211.8" transform="rotate(90 11.3 211.8)">数量</text>
<text x="31" y="210.3" transform="rotate(90 31 210.3)">型 号</text>
<text x="11.4" y="223.9" transform="rotate(90 11.4 223.9)">重量</text>
<text x="11.4" y="235.7" transform="rotate(90 11.4 235.7)">比例</text>
<text x="5.6" y="247.7" transform="rotate(90 5.6 247.7)">名称</text>
<text x="11.4" y="247.8" transform="rotate(90 11.4 247.8)">图号</text>
<text x="17.6" y="248.1" transform="rotate(90 17.6 248.1)">机型</text>
<text x="23.7" y="248.6" transform="rotate(90 23.7 248.6)">材料</text>
</g>
<g font-size="2.9" fill="#0f0">
<text x="23.2" y="161.5" transform="rotate(90 23.2 161.5)">麦康日</text>
<text x="5.2" y="262.5" transform="rotate(90 5.2 262.5)">5020涡轮风扇</text>
<text x="11.5" y="259.5" transform="rotate(90 11.5 259.5)">JXHSV05P-06037-f</text>
<text x="30.3" y="260.5" transform="rotate(90 30.3 260.5)">数 量</text>
<text x="17.4" y="267.5" transform="rotate(90 17.4 267.5)">SV05P</text>
<text x="30.3" y="274.5" transform="rotate(90 30.3 274.5)">单 位</text>
<text x="38" y="276" transform="rotate(90 38 276)">PCS</text>
</g>
<text font-size="2.9" fill="#f00" x="37.1" y="172.8" transform="rotate(90 37.1 172.8)">28AWG(0.5A) ，UL1571，红黑线</text>
<text font-size="2.5" x="198" y="20.3" transform="rotate(90 198 20.3)">200603008568</text>
<g font-size="2.2">
<text x="4.7" y="21.4" transform="rotate(90 4.7 21.4)">版本</text>
<text x="4.6" y="27.4" transform="rotate(90 4.6 27.4)">标记</text>
<text x="4.6" y="48" transform="rotate(90 4.6 48)">变更内容</text>
<text x="4.7" y="75.1" transform="rotate(90 4.7 75.1)">日期</text>
<text x="24.3" y="87.2" transform="rotate(90 24.3 87.2)">线性公差按GB/T1804-m级执行；形位公差按GB/T1184-K级执行</text>
</g>
<g font-size="1.4">
<text x="5" y="86.6" transform="rotate(90 5 86.6)">公差值</text>
<text x="7.5" y="86" transform="rotate(90 7.5 86)">面度的未注</text>
<text x="10.1" y="86" transform="rotate(90 10.1 86)">直线度和平</text>
<text x="14.8" y="86.2" transform="rotate(90 14.8 86.2)">限偏差数值</text>
<text x="17.3" y="86.3" transform="rotate(90 17.3 86.3)">寸分段的极</text>
<text x="19.8" y="86.3" transform="rotate(90 19.8 86.3)">线性基本尺</text>
</g>
</svg>
